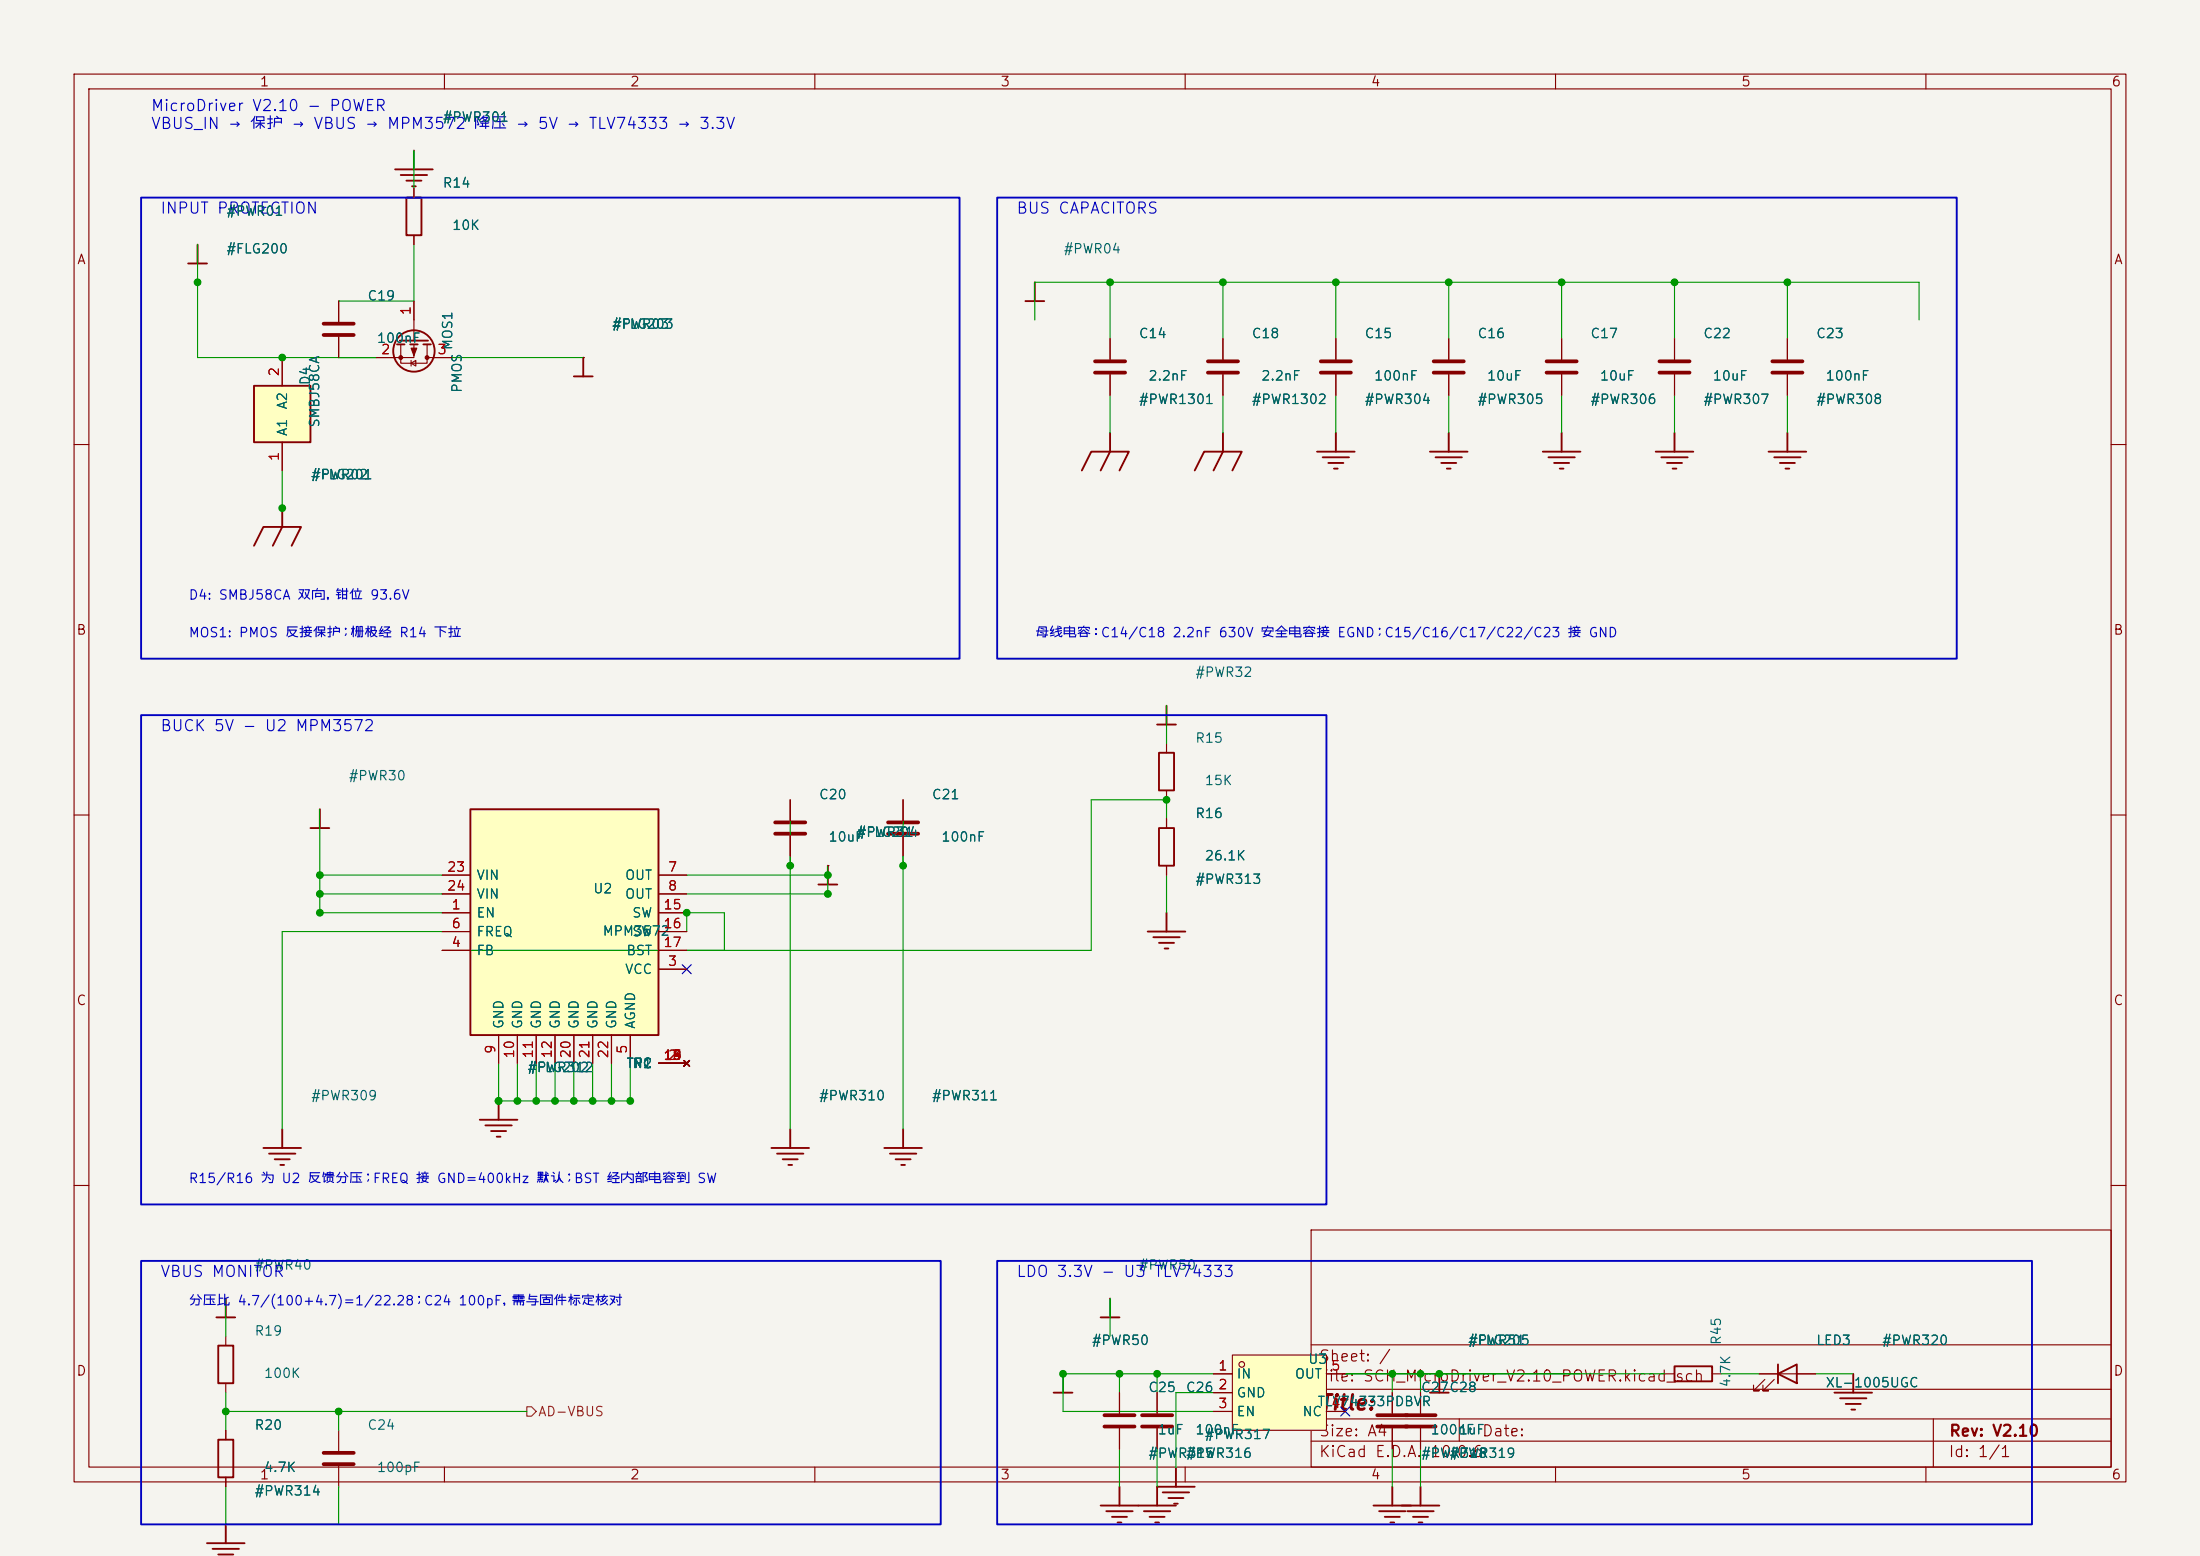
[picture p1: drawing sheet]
<svg xmlns="http://www.w3.org/2000/svg" width="297mm" height="210mm" viewBox="0 0 297 210" stroke-linecap="round" stroke-linejoin="round" font-family="sans-serif">
<path d="M0 0h297v210h-297z" fill="#f5f4ef" stroke="#f5f4ef" stroke-width=".14"/>
<g fill="none" stroke="#840000" stroke-width=".15">
<path d="M10 10h277v190h-277zM12 12h273v186h-273zM60 10v2M110 10v2M160 10v2M210 10v2M260 10v2M180.3 45.7v2.8M180.3 50.5v2.8M195.6 45.7v2.8M195.6 50.5v2.8M10 60h2"/>
<path d="M285 60h2M10 110h2M285 110h2M10 160h2M177 166h108v32h-108zM285 160h2M60 198v2M110 198v2M160 198v2M177 194.5h108M177 191.5h108M177 187.5h108"/>
<path d="M177 181.5h108M197 191.5v3M210 198v2M260 198v2M261 191.5v6.5"/>
</g>
<g fill="none" stroke="#840000" stroke-width=".25">
<path d="M180.3 58.4v2.6M195.6 58.4v2.6M177.8 61h5.1M178.6 61.7h3.5M179.3 62.5h2.1M180.1 63.2h.5M193 61h5.1M193.8 61.7h3.6M194.6 62.5h2M195.3 63.2h.5M156.2 97.8h2.5M157.5 95.3v2.5"/>
<path d="M104.1 154.9h5.1M104.9 155.7h3.6M105.7 156.5h2M106.4 157.2h.5M106.7 152.4v2.5M119.4 154.9h5.1M120.1 155.7h3.6M120.9 156.5h2M121.7 157.2h.5M121.9 152.4v2.5M193 188h2.6M194.3 185.4v2.6"/>
</g>
<path d="M178.3 48.8h4.1M178.3 50.3h4.1M193.5 48.8h4.1M193.5 50.3h4.1" fill="none" stroke="#840000" stroke-width=".51"/>
<path d="M63.5 109.2h25.4v30.5h-25.4z" fill="#ffffc2"/>
<g fill="none" stroke="#840000" stroke-width=".25">
<path d="M25.4 35.6h2.5M26.7 33v2.6M53.3 22.9h5.1M54.1 23.6h3.6M54.9 24.4h2M55.6 25.1h.5M55.9 20.3v2.6M139.7 38.1v2.5M77.5 50.8h2.5M78.7 48.3v2.5M138.4 40.6h2.6M149.9 58.4v2.6l-1.3 2.5"/>
<path d="M165.1 58.4v2.6l-1.3 2.5M210.8 58.4v2.6M226.1 58.4v2.6M241.3 58.4v2.6M34.3 73.7l1.3-2.6h5l-1.2 2.6M38.1 68.6v2.5l-1.3 2.6M146 63.5l1.3-2.5h5.1l-1.3 2.5M161.3 63.5l1.3-2.5h5l-1.2 2.5M208.3 61h5.1M209 61.7h3.6M209.8 62.5h2M210.6 63.2h.5"/>
<path d="M223.5 61h5.1M224.3 61.7h3.5M225 62.5h2.1M225.8 63.2h.5M238.8 61h5M239.5 61.7h3.6M240.3 62.5h2M241 63.2h.6M41.9 111.8h2.5M43.2 109.2v2.6M63.5 109.2h25.4v30.5h-25.4zM110.5 119.4h2.5"/>
<path d="M111.8 116.8v2.6M156.5 111.8h2v5h-2zM156.5 101.6h2v5.1h-2zM154.9 125.7h5.1M155.7 126.5h3.6M156.5 127.3h2M157.2 128h.5M157.5 123.2v2.5M35.6 154.9h5M36.3 155.7h3.6M37.1 156.5h2M37.8 157.2h.6"/>
<path d="M38.1 152.4v2.5M64.8 151.1h5M65.5 151.9h3.6M66.3 152.7h2M67.1 153.4h.5M67.3 148.6v2.5M29.2 177.8h2.5M30.5 175.3v2.5M148.6 177.8h2.5M149.9 175.3v2.5M29.5 194.3h2v5.1h-2zM29.5 181.6h2v5.1h-2z"/>
<path d="M142.2 188h2.6M143.5 185.4v2.6M27.9 208.3h5.1M28.7 209h3.6M29.5 209.8h2M30.5 205.7v2.6"/>
</g>
<g fill="none" stroke="#840000" stroke-width=".15">
<path d="M26.7 38.1h.1M78.7 48.3h.1M149.9 45.7v2.8M149.9 50.5v2.8M165.1 45.7v2.8M165.1 50.5v2.8M210.8 45.7v2.8M210.8 50.5v2.8M226.1 45.7v2.8M226.1 50.5v2.8M241.3 45.7v2.8M241.3 50.5v2.8"/>
<path d="M38.1 68.6h.1M59.7 118.1h3.8M88.9 118.1h3.8M106.7 108v2.7M106.7 112.8v2.8M111.8 116.8h.1M121.9 108v2.7M121.9 112.8v2.8M157.5 100.3v1.3M157.5 106.7v1.3M157.5 110.5v1.3M157.5 116.8v1.3"/>
<path d="M59.7 123.2h3.8M59.7 128.3h3.8M59.7 125.7h3.8M59.7 120.7h3.8M67.3 139.7v3.8M69.8 139.7v3.8M72.4 139.7v3.8M74.9 139.7v3.8M77.5 139.7v3.8M80 139.7v3.8M82.5 139.7v3.8M85.1 139.7v3.8"/>
<path d="M88.9 123.2h3.8M88.9 130.8h3.8M88.9 128.3h3.8M88.9 125.7h3.8M88.9 120.7h3.8M67.3 148.6h.1M88.9 143.5h3.8M92.3 143.1l.8 .8M93.1 143.1l-.8 .8M30.5 180.3v1.3M30.5 186.7v1.3M30.5 193v1.3"/>
<path d="M30.5 199.4v1.3M45.7 193v2.8M45.7 197.9v2.8M151.1 188v2.8M151.1 192.8v2.8M194.3 185.4h.1"/>
</g>
<g fill="none" stroke="#840000" stroke-width=".51">
<path d="M147.8 48.8h4.1M147.8 50.3h4.1M163.1 48.8h4M163.1 50.3h4M208.8 48.8h4.1M208.8 50.3h4.1M224 48.8h4.1M224 50.3h4.1M239.3 48.8h4M239.3 50.3h4M104.6 111h4.1M104.6 112.5h4.1"/>
<path d="M119.9 111h4.1M119.9 112.5h4.1M43.7 196.1h4.1M43.7 197.6h4.1M149.1 191h4.1M149.1 192.5h4.1"/>
</g>
<path d="M34.3 52.1h7.6v7.6h-7.6z" fill="#ffffc2"/>
<g fill="none" stroke="#840000" stroke-width=".25">
<path d="M54.9 26.7h2v5.1h-2zM34.3 52.1h7.6v7.6h-7.6zM53.6 46.5h1M54 46h3.8M55.4 46.5h1M57.1 46.5h1.1M158.7 198.1v2.6M226.1 184.4h5v2h-5zM240 185.4l2.6-1.2v2.5zM240 184.2v2.5M247.6 188h5.1M248.4 188.7h3.6"/>
<path d="M249.2 189.5h2M249.9 190.2h.5M250.2 185.4v2.6M148.6 203.2h10.1M149.4 204h3.5M150.1 204.7h2M150.9 205.5h.5M151.1 200.7v2.5M154.4 204h3.6M155.2 204.7h2M156 205.5h.5M157 201.4h3.5"/>
<path d="M157.7 202.2h2.1M158.5 202.9h.5M161.3 200.7h-5.1v2.5M185.4 203.2h8.9M186.2 204h3.5M186.9 204.7h2.1M187.7 205.5h.5M188 200.7v2.5M190 204h3.5M190.8 204.7h2M191.5 205.5h.5M191.8 200.7v2.5"/>
<circle cx="55.9" cy="47.4" r="2.79"/>
</g>
<g fill="none" stroke="#840000" stroke-width=".15">
<path d="M55.9 25.4v1.3M55.9 31.8v1.2M38.1 48.3v3.8M38.1 59.7v3.8M45.7 40.6v2.8M45.7 45.5v2.8M54.1 46.5v2.5h3.6v-2.5M55.5 49l.6-.4v.8zM55.5 48.6v.8M55.9 46.5v1.8h-5.1M55.9 40.6v5.4M57.7 48.3h3.3"/>
<path d="M156.2 188v2.8M156.2 192.8v2.8M188 188v2.8M188 192.8v2.8M191.8 188v2.8M191.8 192.8v2.8M224.8 185.4h1.3M231.1 185.4h1.3M237.5 185.4h7.6M238.3 186.2l-1.6 1.5h.8h-.8v-.8M239.5 186.2l-1.5 1.5h.8h-.8v-.8"/>
</g>
<g fill="#840000" stroke="#840000" stroke-width=".15">
<path d="M55.5 47h.8l-.4 1z"/>
<circle cx="57.7" cy="48.3" r=".25"/>
<circle cx="54.1" cy="48.3" r=".25"/>
</g>
<path d="M43.7 43.7h4.1M43.7 45.2h4.1M154.2 191h4M154.2 192.5h4M185.9 191h7.9M185.9 192.5h7.9" fill="none" stroke="#840000" stroke-width=".51"/>
<path d="M166.4 182.9h12.7v10.1h-12.7z" fill="#ffffc2"/>
<g fill="none" stroke="#840000" stroke-width=".15">
<path d="M26.7 38.1h.1M55.9 25.4v1.3M55.9 31.8v1.2M38.1 48.3v3.8M38.1 59.7v3.8M45.7 40.6v2.8M45.7 45.5v2.8M50.8 48.3h2.5M55.9 40.6v2.6M58.4 48.3h2.6M78.7 48.3h.1M149.9 45.7v2.8"/>
<path d="M149.9 50.5v2.8M165.1 45.7v2.8M165.1 50.5v2.8M180.3 45.7v2.8M180.3 50.5v2.8M195.6 45.7v2.8M195.6 50.5v2.8M210.8 45.7v2.8M210.8 50.5v2.8M226.1 45.7v2.8M226.1 50.5v2.8M241.3 45.7v2.8"/>
<path d="M241.3 50.5v2.8M38.1 68.6h.1M59.7 118.1h3.8M88.9 118.1h3.8M106.7 108v2.7M106.7 112.8v2.8M111.8 116.8h.1M121.9 108v2.7M121.9 112.8v2.8M157.5 110.5v1.3M157.5 116.8v1.3M59.7 123.2h3.8"/>
<path d="M59.7 128.3h3.8M59.7 125.7h3.8M59.7 120.7h3.8M67.3 139.7v3.8M69.8 139.7v3.8M72.4 139.7v3.8M74.9 139.7v3.8M77.5 139.7v3.8M80 139.7v3.8M82.5 139.7v3.8M85.1 139.7v3.8M88.9 123.2h3.8"/>
<path d="M88.9 130.8h3.8M88.9 128.3h3.8M88.9 125.7h3.8M88.9 120.7h3.8M67.3 148.6h.1M88.9 143.5h3.8M92.3 143.1l.8 .8M93.1 143.1l-.8 .8M30.5 193v1.3M30.5 199.4v1.3M151.1 188v2.8M151.1 192.8v2.8"/>
<path d="M156.2 188v2.8M156.2 192.8v2.8M163.8 185.4h2.6M163.8 188h2.6M163.8 190.5h2.6M166.4 182.9h12.7v10.1h-12.7zM179.1 185.4h2.5M179.1 190.5h2.5M188 188v2.8M188 192.8v2.8M191.8 188v2.8M191.8 192.8v2.8"/>
<path d="M194.3 185.4h.1M237.5 185.4h2.5M242.6 185.4h2.5"/>
<circle cx="167.6" cy="184.2" r=".38"/>
</g>
<path d="M71.1 189.9h.7l.6 .6-.6 .6h-.7z" fill="none" stroke="#725600" stroke-width=".15"/>
<g fill="none" stroke="#009600" stroke-width=".15">
<path d="M26.7 33v15.3h24.1M55.9 20.3v5.1M55.9 33v7.6h-10.2M149.9 38.1v7.6M165.1 38.1v7.6M180.3 38.1v7.6M195.6 38.1v7.6M210.8 38.1v7.6M226.1 38.1v7.6M241.3 38.1v7.6M45.7 40.6h.1M45.7 48.3h.1"/>
<path d="M61 48.3h17.7M139.7 43.2v-5.1h119.4v5.1M149.9 53.3v5.1M165.1 53.3v5.1M180.3 53.3v5.1M195.6 53.3v5.1M210.8 53.3v5.1M226.1 53.3v5.1M241.3 53.3v5.1M38.1 63.5v5.1M157.5 95.3v5M43.2 109.2v14h16.5"/>
<path d="M43.2 118.1h16.5M92.7 118.1h19.1M106.7 108v44.4M111.8 116.8v3.9h-19.1M121.9 108v44.4M157.5 110.5v-2.5h-10.2v20.3h-87.6M157.5 118.1v5.1M43.2 120.7h16.5M59.7 125.7h-21.6v26.7M92.7 125.7v-2.5h5.1v5.1M67.3 143.5v5.1h17.8v-5.1M69.8 143.5v5.1"/>
<path d="M72.4 143.5v5.1M74.9 143.5v5.1M77.5 143.5v5.1M80 143.5v5.1M82.5 143.5v5.1M30.5 175.3v5M149.9 175.3v5M30.5 188v5M30.5 190.5h40.6M45.7 190.5v2.5M151.1 185.4v2.6M151.1 195.6v5.1"/>
<path d="M156.2 185.4v2.6M156.2 195.6v5.1M163.8 185.4h-20.3v5.1h20.3M163.8 188h-5.1v10.1M181.6 185.4h43.2M188 185.4v2.6M188 195.6v5.1M191.8 185.4v2.6M191.8 195.6v5.1M232.4 185.4h5.1M245.1 185.4h5.1M30.5 200.7v5h15.2v-5"/>
</g>
<path d="M92.1 130.2l1.2 1.2M93.3 130.2l-1.2 1.2M181 189.9l1.2 1.2M182.2 189.9l-1.2 1.2" fill="none" stroke="#000084" stroke-width=".15"/>
<path d="M19 26.7h110.5v62.2h-110.5zM134.6 26.7h129.6v62.2h-129.6zM19 96.5h160.1v66.1h-160.1zM19 170.2h108v35.5h-108zM134.6 170.2h139.7v35.5h-139.7z" fill="none" stroke="#0000c2" stroke-width=".25"/>
<g fill="#009600" stroke="#009600" stroke-width=".14">
<circle cx="111.8" cy="120.7" r=".46"/>
<circle cx="121.9" cy="116.8" r=".46"/>
<circle cx="106.7" cy="116.8" r=".46"/>
<circle cx="111.8" cy="118.1" r=".46"/>
<circle cx="157.5" cy="108" r=".46"/>
<circle cx="149.9" cy="38.1" r=".46"/>
<circle cx="210.8" cy="38.1" r=".46"/>
<circle cx="195.6" cy="38.1" r=".46"/>
<circle cx="180.3" cy="38.1" r=".46"/>
<circle cx="241.3" cy="38.1" r=".46"/>
<circle cx="165.1" cy="38.1" r=".46"/>
<circle cx="226.1" cy="38.1" r=".46"/>
<circle cx="43.2" cy="123.2" r=".46"/>
<circle cx="45.7" cy="190.5" r=".46"/>
<circle cx="30.5" cy="190.5" r=".46"/>
<circle cx="85.1" cy="148.6" r=".46"/>
<circle cx="82.5" cy="148.6" r=".46"/>
<circle cx="67.3" cy="148.6" r=".46"/>
<circle cx="72.4" cy="148.6" r=".46"/>
<circle cx="69.8" cy="148.6" r=".46"/>
<circle cx="77.5" cy="148.6" r=".46"/>
<circle cx="92.7" cy="123.2" r=".46"/>
<circle cx="74.9" cy="148.6" r=".46"/>
<circle cx="80" cy="148.6" r=".46"/>
<circle cx="26.7" cy="38.1" r=".46"/>
<circle cx="38.1" cy="48.3" r=".46"/>
<circle cx="38.1" cy="68.6" r=".46"/>
<circle cx="43.2" cy="120.7" r=".46"/>
<circle cx="43.2" cy="118.1" r=".46"/>
<circle cx="151.1" cy="185.4" r=".46"/>
<circle cx="156.2" cy="185.4" r=".46"/>
<circle cx="143.5" cy="185.4" r=".46"/>
<circle cx="188" cy="185.4" r=".46"/>
<circle cx="191.8" cy="185.4" r=".46"/>
<circle cx="194.3" cy="185.4" r=".46"/>
</g>
<text font-size="2" fill="#840000" x="178" y="190.8">Title:</text>
<g font-size="1.5" fill="#0000c2">
<text x="20.3" y="15.4">MicroDriver V2.10 - POWER</text>
<text x="20.3" y="17.8">VBUS_IN → 保护 → VBUS → MPM3572 降压 → 5V → TLV74333 → 3.3V</text>
<text x="21.5" y="29.2">INPUT PROTECTION</text>
<text x="137.1" y="29.2">BUS CAPACITORS</text>
<text x="21.5" y="99.1">BUCK 5V - U2 MPM3572</text>
<text x="21.5" y="172.7">VBUS MONITOR</text>
<text x="137.1" y="172.7">LDO 3.3V - U3 TLV74333</text>
</g>
<g font-size="1.5" fill="#840000">
<text x="178" y="184.1">Sheet: /</text>
<text x="178" y="186.8">File: SCH_MicroDriver_V2.10_POWER.kicad_sch</text>
<text x="178" y="197">KiCad E.D.A.</text>
<text x="178" y="194.2">Size: A4</text>
<text x="193" y="197">10.0.6</text>
<text x="200" y="194.2">Date:</text>
<text x="263" y="197">Id: 1/1</text>
<text x="263" y="194.2">Rev: V2.10</text>
</g>
<g font-size="1.3" fill="#840000">
<text x="35" y="12">1</text>
<text x="85" y="12">2</text>
<text x="135" y="12">3</text>
<text x="185" y="12">4</text>
<text x="235" y="12">5</text>
<text x="285" y="12">6</text>
<text x="10.3" y="36">A</text>
<text x="285.3" y="36">A</text>
<text x="10.2" y="86">B</text>
<text x="285.2" y="86">B</text>
<text x="10.2" y="136">C</text>
<text x="285.2" y="136">C</text>
<text x="10.2" y="186">D</text>
<text x="285.2" y="186">D</text>
<text x="35" y="200">1</text>
<text x="85" y="200">2</text>
<text x="135" y="200">3</text>
<text x="185" y="200">4</text>
<text x="235" y="200">5</text>
<text x="285" y="200">6</text>
</g>
<g font-size="1.3" fill="#006464">
<text x="59.7" y="16.7">#PWR301</text>
<text x="30.5" y="29.4">#PWR01</text>
<text x="59.7" y="25.6">R14</text>
<text x="30.5" y="34.5">#FLG200</text>
<text x="60.9" y="31.4">10K</text>
<text x="143.5" y="34.5">#PWR04</text>
<text x="49.5" y="40.9">C19</text>
<text x="50.8" y="46.6">100nF</text>
<text x="61.4" y="47.3" transform="rotate(-90 61.4 47.3)">MOS1</text>
<text x="82.5" y="44.7">#FLG203</text>
<text x="82.5" y="44.7">#PWR03</text>
<text x="153.7" y="46">C14</text>
<text x="168.9" y="46">C18</text>
<text x="184.1" y="46">C15</text>
<text x="199.4" y="46">C16</text>
<text x="214.6" y="46">C17</text>
<text x="229.9" y="46">C22</text>
<text x="245.1" y="46">C23</text>
<text x="42.1" y="52.1" transform="rotate(-90 42.1 52.1)">D4</text>
<text x="62.6" y="53.1" transform="rotate(-90 62.6 53.1)">PMOS</text>
<text x="154.9" y="51.7">2.2nF</text>
<text x="170.2" y="51.7">2.2nF</text>
<text x="185.4" y="51.7">100nF</text>
<text x="200.6" y="51.7">10uF</text>
<text x="215.9" y="51.7">10uF</text>
<text x="231.1" y="51.7">10uF</text>
<text x="246.4" y="51.7">100nF</text>
<text x="39.1" y="59" transform="rotate(-90 39.1 59)">A1</text>
<text x="39.1" y="55.4" transform="rotate(-90 39.1 55.4)">A2</text>
<text x="43.4" y="57.8" transform="rotate(-90 43.4 57.8)">SMBJ58CA</text>
<text x="153.7" y="54.8">#PWR1301</text>
<text x="168.9" y="54.8">#PWR1302</text>
<text x="184.1" y="54.8">#PWR304</text>
<text x="199.4" y="54.8">#PWR305</text>
<text x="214.6" y="54.8">#PWR306</text>
<text x="229.9" y="54.8">#PWR307</text>
<text x="245.1" y="54.8">#PWR308</text>
<text x="41.9" y="65">#FLG201</text>
<text x="41.9" y="65">#PWR02</text>
<text x="161.3" y="91.7">#PWR32</text>
<text x="161.3" y="100.6">R15</text>
<text x="47" y="105.6">#PWR30</text>
<text x="162.5" y="106.3">15K</text>
<text x="110.5" y="108.2">C20</text>
<text x="111.7" y="113.9">10uF</text>
<text x="115.6" y="113.3">#PWR31</text>
<text x="116.8" y="113.3">FLG204</text>
<text x="125.7" y="108.2">C21</text>
<text x="127" y="113.9">100nF</text>
<text x="161.3" y="110.7">R16</text>
<text x="64.2" y="119.1">VIN</text>
<text x="84.3" y="119.1">OUT</text>
<text x="161.3" y="119.6">#PWR313</text>
<text x="162.5" y="116.4">26.1K</text>
<text x="64.2" y="124.2">EN</text>
<text x="64.2" y="121.6">VIN</text>
<text x="80" y="120.9">U2</text>
<text x="84.3" y="121.6">OUT</text>
<text x="85.2" y="124.2">SW</text>
<text x="64.2" y="129.2">FB</text>
<text x="64.2" y="126.7">FREQ</text>
<text x="81.3" y="126.6">MPM3572</text>
<text x="84.3" y="131.8">VCC</text>
<text x="84.5" y="129.2">BST</text>
<text x="85.2" y="126.7">SW</text>
<text x="68.3" y="139" transform="rotate(-90 68.3 139)">GND</text>
<text x="70.8" y="139" transform="rotate(-90 70.8 139)">GND</text>
<text x="73.4" y="139" transform="rotate(-90 73.4 139)">GND</text>
<text x="75.9" y="139" transform="rotate(-90 75.9 139)">GND</text>
<text x="78.4" y="139" transform="rotate(-90 78.4 139)">GND</text>
<text x="81" y="139" transform="rotate(-90 81 139)">GND</text>
<text x="83.5" y="139" transform="rotate(-90 83.5 139)">GND</text>
<text x="86.1" y="139" transform="rotate(-90 86.1 139)">AGND</text>
<text x="41.9" y="148.8">#PWR309</text>
<text x="71.1" y="145">#FLG202</text>
<text x="71.1" y="145">#PWR312</text>
<text x="84.5" y="144.5">TP1</text>
<text x="84.5" y="144.5">TP2</text>
<text x="85.3" y="144.5">NC</text>
<text x="110.5" y="148.8">#PWR310</text>
<text x="125.7" y="148.8">#PWR311</text>
<text x="34.3" y="171.7">#PWR40</text>
<text x="153.7" y="171.7">#PWR50</text>
<text x="34.3" y="180.6">R19</text>
<text x="147.3" y="181.8">#PWR50</text>
<text x="176.5" y="184.4">U3</text>
<text x="198.1" y="181.8">#PWR51</text>
<text x="198.1" y="181.8">#FLG205</text>
<text x="199.4" y="181.8">FLG205</text>
<text x="232.6" y="181.6" transform="rotate(-90 232.6 181.6)">R45</text>
<text x="245.1" y="181.8">LED3</text>
<text x="254" y="181.8">#PWR320</text>
<text x="35.5" y="186.3">100K</text>
<text x="154.9" y="188.2">C25</text>
<text x="160" y="188.2">C26</text>
<text x="166.9" y="186.4">IN</text>
<text x="166.9" y="188.9">GND</text>
<text x="166.9" y="191.5">EN</text>
<text x="174.7" y="186.4">OUT</text>
<text x="175.7" y="191.5">NC</text>
<text x="177.8" y="190.1">TLV74333PDBVR</text>
<text x="191.8" y="188.2">C27C28</text>
<text x="233.9" y="187.3" transform="rotate(-90 233.9 187.3)">4.7K</text>
<text x="246.4" y="187.6">XL-1005UGC</text>
<text x="34.3" y="193.3">R20</text>
<text x="49.5" y="193.3">C24</text>
<text x="154.9" y="197.1">#PWR315</text>
<text x="156.2" y="193.9">1uF</text>
<text x="160" y="197.1">#PWR316</text>
<text x="161.3" y="193.9">100nF</text>
<text x="162.5" y="194.5">#PWR317</text>
<text x="191.8" y="197.1">#PWR318</text>
<text x="193" y="193.9">100nF</text>
<text x="195.6" y="197.1">#PWR319</text>
<text x="196.8" y="193.9">1uF</text>
<text x="34.3" y="202.2">#PWR314</text>
<text x="35.5" y="199">4.7K</text>
<text x="50.8" y="199">100pF</text>
</g>
<g font-size="1.3" fill="#a90000">
<text x="55.7" y="42.6" transform="rotate(-90 55.7 42.6)">1</text>
<text x="38" y="50.9" transform="rotate(-90 38 50.9)">2</text>
<text x="51.3" y="48.1">2</text>
<text x="59" y="48.1">3</text>
<text x="38" y="62.3" transform="rotate(-90 38 62.3)">1</text>
<text x="60.3" y="118">23</text>
<text x="90.1" y="118">7</text>
<text x="60.3" y="120.5">24</text>
<text x="60.9" y="123.1">1</text>
<text x="60.9" y="125.6">6</text>
<text x="89.5" y="123.1">15</text>
<text x="89.5" y="125.6">16</text>
<text x="90.1" y="120.5">8</text>
<text x="60.9" y="128.1">4</text>
<text x="89.5" y="128.1">17</text>
<text x="90.1" y="130.7">3</text>
<text x="67.2" y="142.3" transform="rotate(-90 67.2 142.3)">9</text>
<text x="69.7" y="142.9" transform="rotate(-90 69.7 142.9)">10</text>
<text x="72.3" y="142.9" transform="rotate(-90 72.3 142.9)">11</text>
<text x="74.8" y="142.9" transform="rotate(-90 74.8 142.9)">12</text>
<text x="77.3" y="142.9" transform="rotate(-90 77.3 142.9)">20</text>
<text x="79.9" y="142.9" transform="rotate(-90 79.9 142.9)">21</text>
<text x="82.4" y="142.9" transform="rotate(-90 82.4 142.9)">22</text>
<text x="85" y="142.3" transform="rotate(-90 85 142.3)">5</text>
<text x="89.5" y="143.4">13</text>
<text x="89.5" y="143.4">18</text>
<text x="90.1" y="143.4">2</text>
<text x="90.7" y="143.4">4</text>
<text x="90.7" y="143.4">9</text>
<text x="164.4" y="185.3">1</text>
<text x="179.6" y="185.3">5</text>
<text x="164.4" y="187.8">2</text>
<text x="164.4" y="190.4">3</text>
<text x="179.6" y="190.4">4</text>
</g>
<g font-size="1.3" fill="#0000c2">
<text x="25.4" y="81.3">D4: SMBJ58CA 双向，钳位 93.6V</text>
<text x="25.4" y="86.3">MOS1: PMOS 反接保护；栅极经 R14 下拉</text>
<text x="139.7" y="86.3">母线电容：C14/C18 2.2nF 630V 安全电容接 EGND；C15/C16/C17/C22/C23 接 GND</text>
<text x="25.4" y="160">R15/R16 为 U2 反馈分压；FREQ 接 GND=400kHz 默认；BST 经内部电容到 SW</text>
<text x="25.4" y="176.5">分压比 4.7/(100+4.7)=1/22.28；C24 100pF，需与固件标定核对</text>
</g>
<text font-size="1.3" fill="#725600" x="72.6" y="191.5">AD-VBUS</text>
</svg>
